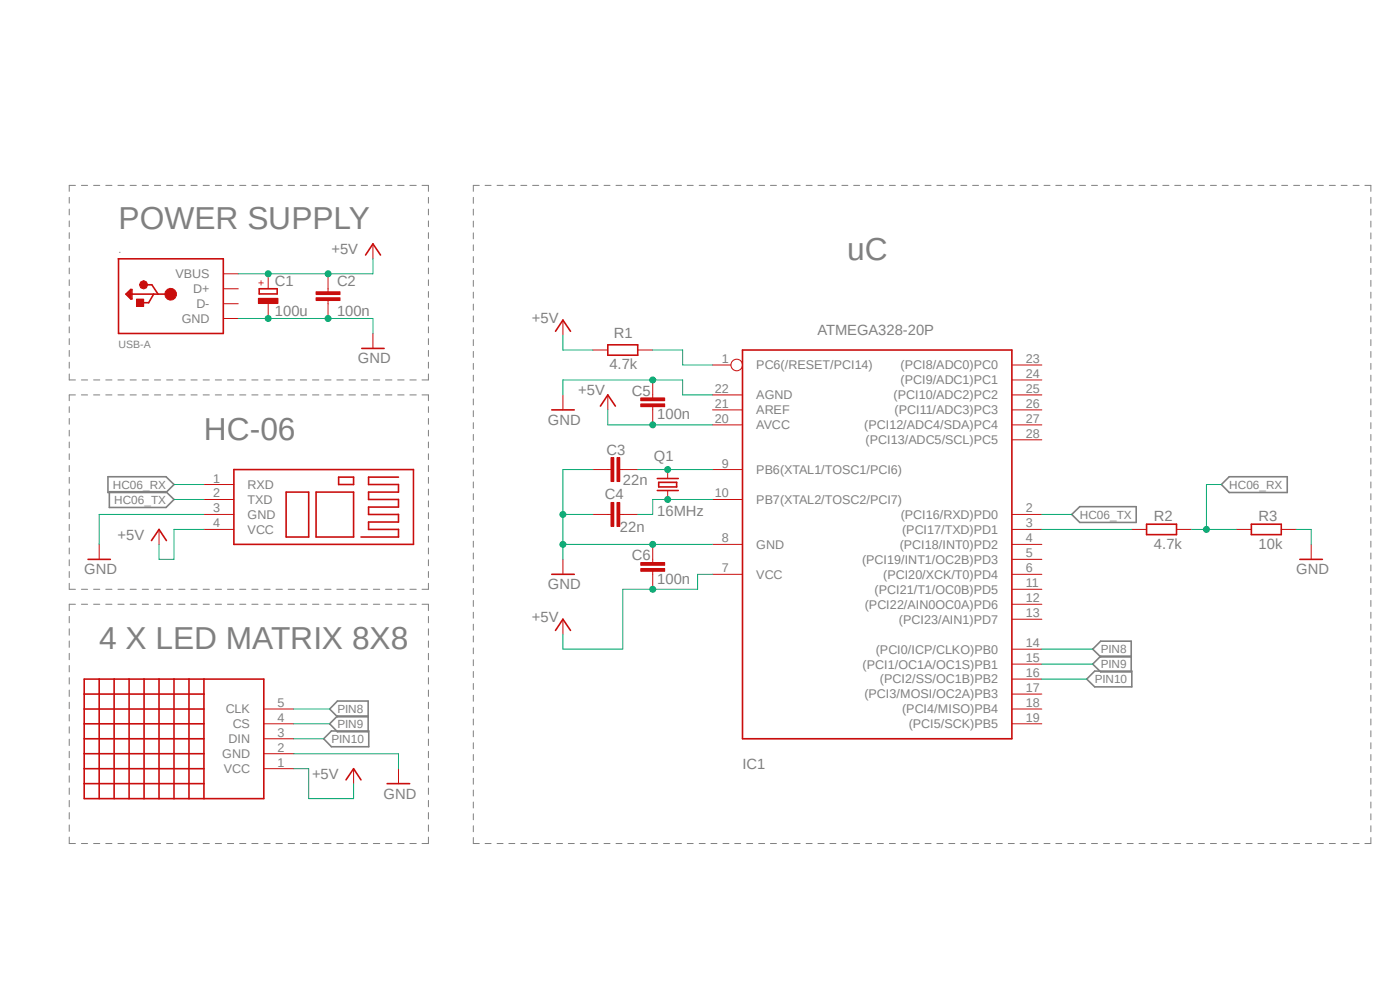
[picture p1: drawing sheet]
<svg xmlns="http://www.w3.org/2000/svg" width="297mm" height="210mm" viewBox="0 0 297 210" stroke-linecap="round" stroke-linejoin="round" font-family="sans-serif">
<path d="M14.5 39.2l276.5 139.9M291 39.2l-276.5 139.9" fill="none" stroke="#fff" stroke-width=".21"/>
<g fill="none" stroke="#808080" stroke-width=".21">
<path d="M16 39.3h-1.3v1.3M17.3 39.3h1.3M19.9 39.3h1.3M22.4 39.3h1.3M25 39.3h1.3M27.6 39.3h1.3M30.2 39.3h1.3M32.8 39.3h1.3M35.3 39.3h1.4M37.9 39.3h1.3M40.5 39.3h1.3M43.1 39.3h1.3"/>
<path d="M45.7 39.3h1.3M48.3 39.3h1.3M50.8 39.3h1.4M53.4 39.3h1.3M56 39.3h1.3M58.5 39.3h1.4M61.1 39.3h1.4M63.7 39.3h1.4M66.3 39.3h1.3M68.9 39.3h1.3M71.5 39.3h1.3M74 39.3h1.4"/>
<path d="M76.6 39.3h1.4M79.2 39.3h1.4M81.8 39.3h1.3M84.4 39.3h1.3M87 39.3h1.3M89.5 39.3h1.4v1.3M101.7 39.3h-1.3v1.3M102.9 39.3h1.3M105.5 39.3h1.2M107.9 39.3h1.3M110.5 39.3h1.3M113 39.3h1.3"/>
<path d="M115.5 39.3h1.3M118.1 39.3h1.2M120.6 39.3h1.2M123.1 39.3h1.3M125.6 39.3h1.3M128.1 39.3h1.3M130.7 39.3h1.3M133.2 39.3h1.3M135.7 39.3h1.3M138.2 39.3h1.3M140.8 39.3h1.2M143.3 39.3h1.3"/>
<path d="M145.8 39.3h1.3M148.3 39.3h1.3M150.8 39.3h1.3M153.4 39.3h1.2M155.9 39.3h1.2M158.4 39.3h1.3M161 39.3h1.2M163.4 39.3h1.3M166 39.3h1.3M168.5 39.3h1.3M171 39.3h1.3M173.5 39.3h1.3"/>
<path d="M176.1 39.3h1.2M178.6 39.3h1.3M181.1 39.3h1.3M183.6 39.3h1.3M186.1 39.3h1.3M188.7 39.3h1.2M191.2 39.3h1.3M193.7 39.3h1.3M196.3 39.3h1.2M198.8 39.3h1.2M201.3 39.3h1.3M203.8 39.3h1.3"/>
<path d="M206.3 39.3h1.3M208.9 39.3h1.2M211.4 39.3h1.2M213.9 39.3h1.3M216.4 39.3h1.3M218.9 39.3h1.3M221.5 39.3h1.3M224 39.3h1.3M226.5 39.3h1.3M229 39.3h1.3M231.6 39.3h1.2M234.1 39.3h1.3"/>
<path d="M236.6 39.3h1.3M239.1 39.3h1.3M241.6 39.3h1.3M244.2 39.3h1.2M246.7 39.3h1.3M249.2 39.3h1.3M251.8 39.3h1.2M254.3 39.3h1.2M256.8 39.3h1.3M259.3 39.3h1.3M261.8 39.3h1.3M264.4 39.3h1.2"/>
<path d="M266.9 39.3h1.2M269.4 39.3h1.3M271.9 39.3h1.3M274.4 39.3h1.3M276.9 39.3h1.4M279.5 39.3h1.3M282 39.3h1.3M284.5 39.3h1.3M287.1 39.3h1.2M289.6 39.3h1.2v1.3M14.7 41.9v1.2M14.7 44.4v1.2"/>
<path d="M14.7 46.9v1.2M14.7 49.4v1.2M14.7 51.9v1.2M14.7 54.4v1.2M14.7 56.9v1.2M14.7 59.4v1.2M90.9 41.9v1.2M90.9 44.4v1.2M90.9 46.9v1.2M90.9 49.4v1.2M90.9 51.9v1.2M90.9 54.4v1.2"/>
<path d="M90.9 56.9v1.2M90.9 59.4v1.2M100.4 41.9v1.2M100.4 44.4v1.2M100.4 46.9v1.3M100.4 49.4v1.3M100.4 51.9v1.3M100.4 54.4v1.3M100.4 56.9v1.3M100.4 59.5v1.2M290.8 41.9v1.2M290.8 44.4v1.2"/>
<path d="M290.8 46.9v1.3M290.8 49.4v1.3M290.8 51.9v1.3M290.8 54.4v1.3M290.8 56.9v1.3M290.8 59.5v1.2M14.7 61.8v1.3M14.7 64.3v1.3M14.7 66.8v1.3M14.7 69.3v1.3M14.7 71.8v1.3M14.7 74.3v1.3"/>
<path d="M14.7 76.8v1.3M14.7 79.3v1.3h1.3M90.9 79.3v1.3h-1.4M90.9 61.8v1.3M90.9 64.3v1.3M90.9 66.8v1.3M90.9 69.3v1.3M90.9 71.8v1.3M90.9 74.3v1.3M90.9 76.8v1.3M100.4 62v1.2M100.4 64.5v1.3"/>
<path d="M100.4 67v1.3M100.4 69.5v1.3M100.4 72.1v1.2M100.4 74.5v1.3M100.4 77.1v1.3M100.4 79.6v1.3M290.8 62v1.2M290.8 64.5v1.3M290.8 67v1.3M290.8 69.5v1.3M290.8 72.1v1.2M290.8 74.5v1.3"/>
<path d="M290.8 77.1v1.3M290.8 79.6v1.3M14.7 86.3v1.2M14.7 88.8v1.2M14.7 91.3v1.2M14.7 93.8v1.2M14.7 96.3v1.2M14.7 98.8v1.2M16 83.8h-1.3v1.2M17.3 80.6h1.3M17.3 83.8h1.3M19.9 80.6h1.3"/>
<path d="M19.9 83.8h1.3M22.4 80.6h1.3M22.4 83.8h1.3M25 80.6h1.3M25 83.8h1.3M27.6 80.6h1.3M27.6 83.8h1.3M30.2 80.6h1.3M30.2 83.8h1.3M32.8 80.6h1.3M32.8 83.8h1.3M35.3 80.6h1.4"/>
<path d="M35.3 83.8h1.4M37.9 80.6h1.3M37.9 83.8h1.3M40.5 80.6h1.3M40.5 83.8h1.3M43.1 80.6h1.3M43.1 83.8h1.3M45.7 80.6h1.3M45.7 83.8h1.3M48.3 80.6h1.3M48.3 83.8h1.3M50.8 80.6h1.4"/>
<path d="M50.8 83.8h1.4M53.4 80.6h1.3M53.4 83.8h1.3M56 80.6h1.3M56 83.8h1.3M58.5 80.6h1.4M58.5 83.8h1.4M61.1 80.6h1.4M61.1 83.8h1.4M63.7 80.6h1.4M63.7 83.8h1.4M66.3 80.6h1.3"/>
<path d="M66.3 83.8h1.3M68.9 80.6h1.3M68.9 83.8h1.3M71.5 80.6h1.3M71.5 83.8h1.3M74 80.6h1.4M74 83.8h1.4M76.6 80.6h1.4M76.6 83.8h1.4M79.2 80.6h1.4M79.2 83.8h1.4M81.8 80.6h1.3"/>
<path d="M81.8 83.8h1.3M84.4 80.6h1.3M84.4 83.8h1.3M87 80.6h1.3M87 83.8h1.3M89.5 83.8h1.4v1.2M90.9 86.3v1.2M90.9 88.8v1.2M90.9 91.3v1.2M90.9 93.8v1.2M90.9 96.3v1.2M90.9 98.8v1.2"/>
<path d="M100.4 82.1v1.3M100.4 84.6v1.3M100.4 87.1v1.3M100.4 89.7v1.2M100.4 92.2v1.2M100.4 94.7v1.2M100.4 97.2v1.3M100.4 99.7v1.3M290.8 82.1v1.3M290.8 84.6v1.3M290.8 87.1v1.3M290.8 89.7v1.2"/>
<path d="M290.8 92.2v1.2M290.8 94.7v1.2M290.8 97.2v1.3M290.8 99.7v1.3M14.7 101.3v1.2M14.7 103.8v1.2M14.7 106.3v1.2M14.7 108.8v1.2M14.7 111.3v1.2M14.7 113.7v1.3M14.7 116.2v1.3M14.7 118.7v1.3"/>
<path d="M90.9 101.3v1.2M90.9 103.8v1.2M90.9 106.3v1.2M90.9 108.8v1.2M90.9 111.3v1.2M90.9 113.7v1.3M90.9 116.2v1.3M90.9 118.7v1.3M100.4 102.2v1.3M100.4 104.7v1.3M100.4 107.3v1.2M100.4 109.8v1.2"/>
<path d="M100.4 112.3v1.2M100.4 114.8v1.3M100.4 117.3v1.3M100.4 119.8v1.3M290.8 102.2v1.3M290.8 104.7v1.3M290.8 107.3v1.2M290.8 109.8v1.2M290.8 112.3v1.2M290.8 114.8v1.3M290.8 117.3v1.3M290.8 119.8v1.3"/>
<path d="M14.7 121.2v1.3M14.7 123.7v1.3h1.3M14.7 130.8v1.3M14.7 133.4v1.3M14.7 136v1.3M14.7 138.6v1.4M16 128.2h-1.3v1.3M17.3 125h1.3M17.3 128.2h1.3M19.9 125h1.3M19.9 128.2h1.3M22.4 125h1.3"/>
<path d="M22.4 128.2h1.3M25 125h1.3M25 128.2h1.3M27.6 125h1.3M27.6 128.2h1.3M30.2 125h1.3M30.2 128.2h1.3M32.8 125h1.3M32.8 128.2h1.3M35.3 125h1.4M35.3 128.2h1.4M37.9 125h1.3"/>
<path d="M37.9 128.2h1.3M40.5 125h1.3M40.5 128.2h1.3M43.1 125h1.3M43.1 128.2h1.3M45.7 125h1.3M45.7 128.2h1.3M48.3 125h1.3M48.3 128.2h1.3M50.8 125h1.4M50.8 128.2h1.4M53.4 125h1.3"/>
<path d="M53.4 128.2h1.3M56 125h1.3M56 128.2h1.3M58.5 125h1.4M58.5 128.2h1.4M61.1 125h1.4M61.1 128.2h1.4M63.7 125h1.4M63.7 128.2h1.4M66.3 125h1.3M66.3 128.2h1.3M68.9 125h1.3"/>
<path d="M68.9 128.2h1.3M71.5 125h1.3M71.5 128.2h1.3M74 125h1.4M74 128.2h1.4M76.6 125h1.4M76.6 128.2h1.4M79.2 125h1.4M79.2 128.2h1.4M81.8 125h1.3M81.8 128.2h1.3M84.4 125h1.3"/>
<path d="M84.4 128.2h1.3M87 125h1.3M87 128.2h1.3M89.5 128.2h1.4v1.3M90.9 121.2v1.3M90.9 123.7v1.3h-1.4M90.9 130.8v1.3M90.9 133.4v1.3M90.9 136v1.3M90.9 138.6v1.4M100.4 122.3v1.3M100.4 124.8v1.3"/>
<path d="M100.4 127.4v1.3M100.4 129.9v1.2M100.4 132.4v1.3M100.4 134.9v1.3M100.4 137.5v1.2M100.4 140v1.2M290.8 122.3v1.3M290.8 124.8v1.3M290.8 127.4v1.3M290.8 129.9v1.2M290.8 132.4v1.3M290.8 134.9v1.3"/>
<path d="M290.8 137.5v1.2M290.8 140v1.2M14.7 141.2v1.3M14.7 143.8v1.3M14.7 146.4v1.3M14.7 149v1.3M14.7 151.6v1.4M14.7 154.2v1.3M14.7 156.8v1.4M14.7 159.4v1.3M90.9 141.2v1.3M90.9 143.8v1.3"/>
<path d="M90.9 146.4v1.3M90.9 149v1.3M90.9 151.6v1.4M90.9 154.2v1.3M90.9 156.8v1.4M90.9 159.4v1.3M100.4 142.5v1.2M100.4 145v1.3M100.4 147.5v1.3M100.4 150v1.3M100.4 152.5v1.3M100.4 155v1.3"/>
<path d="M100.4 157.6v1.2M290.8 142.5v1.2M290.8 145v1.3M290.8 147.5v1.3M290.8 150v1.3M290.8 152.5v1.3M290.8 155v1.3M290.8 157.6v1.2M14.7 162v1.3M14.7 164.6v1.3M14.7 167.2v1.3M14.7 169.8v1.4"/>
<path d="M14.7 172.4v1.3M14.7 175v1.4M14.7 177.6v1.3h1.3M17.3 178.9h1.3M19.9 178.9h1.3M22.4 178.9h1.3M25 178.9h1.3M27.6 178.9h1.3M30.2 178.9h1.3M32.8 178.9h1.3M35.3 178.9h1.4M37.9 178.9h1.3"/>
<path d="M40.5 178.9h1.3M43.1 178.9h1.3M45.7 178.9h1.3M48.3 178.9h1.3M50.8 178.9h1.4M53.4 178.9h1.3M56 178.9h1.3M58.5 178.9h1.4M61.1 178.9h1.4M63.7 178.9h1.4M66.3 178.9h1.3M68.9 178.9h1.3"/>
<path d="M71.5 178.9h1.3M74 178.9h1.4M76.6 178.9h1.4M79.2 178.9h1.4M81.8 178.9h1.3M84.4 178.9h1.3M87 178.9h1.3M90.9 162v1.3M90.9 164.6v1.3M90.9 167.2v1.3M90.9 169.8v1.4M90.9 172.4v1.3"/>
<path d="M90.9 175v1.4M90.9 177.6v1.3h-1.4M100.4 177.7v1.2h1.3M100.4 160.1v1.2M100.4 162.6v1.3M100.4 165.1v1.3M100.4 167.6v1.3M100.4 170.1v1.3M100.4 172.6v1.3M100.4 175.2v1.2M102.9 178.9h1.3M105.5 178.9h1.2"/>
<path d="M107.9 178.9h1.3M110.5 178.9h1.3M113 178.9h1.3M115.5 178.9h1.3M118.1 178.9h1.2M120.6 178.9h1.2M123.1 178.9h1.3M125.6 178.9h1.3M128.1 178.9h1.3M130.7 178.9h1.3M133.2 178.9h1.3M135.7 178.9h1.3"/>
<path d="M138.2 178.9h1.3M140.8 178.9h1.2M143.3 178.9h1.3M145.8 178.9h1.3M148.3 178.9h1.3M150.8 178.9h1.3M153.4 178.9h1.2M155.9 178.9h1.2M158.4 178.9h1.3M161 178.9h1.2M163.4 178.9h1.3M166 178.9h1.3"/>
<path d="M168.5 178.9h1.3M171 178.9h1.3M173.5 178.9h1.3M176.1 178.9h1.2M178.6 178.9h1.3M181.1 178.9h1.3M183.6 178.9h1.3M186.1 178.9h1.3M188.7 178.9h1.2M191.2 178.9h1.3M193.7 178.9h1.3M196.3 178.9h1.2"/>
<path d="M198.8 178.9h1.2M201.3 178.9h1.3M203.8 178.9h1.3M206.3 178.9h1.3M208.9 178.9h1.2M211.4 178.9h1.2M213.9 178.9h1.3M216.4 178.9h1.3M218.9 178.9h1.3M221.5 178.9h1.3M224 178.9h1.3M226.5 178.9h1.3"/>
<path d="M229 178.9h1.3M231.6 178.9h1.2M234.1 178.9h1.3M236.6 178.9h1.3M239.1 178.9h1.3M241.6 178.9h1.3M244.2 178.9h1.2M246.7 178.9h1.3M249.2 178.9h1.3M251.8 178.9h1.2M254.3 178.9h1.2M256.8 178.9h1.3"/>
<path d="M259.3 178.9h1.3M261.8 178.9h1.3M264.4 178.9h1.2M266.9 178.9h1.2M269.4 178.9h1.3M271.9 178.9h1.3M274.4 178.9h1.3M276.9 178.9h1.4M279.5 178.9h1.3M282 178.9h1.3M284.5 178.9h1.3M287.1 178.9h1.2"/>
<path d="M290.8 177.7v1.2h-1.2M290.8 160.1v1.2M290.8 162.6v1.3M290.8 165.1v1.3M290.8 167.6v1.3M290.8 170.1v1.3M290.8 172.6v1.3M290.8 175.2v1.2"/>
</g>
<path d="M22.9 101.1h12.3l1.7 1.7-1.7 1.7h-12.3zM23.2 104.3h12l1.7 1.7-1.7 1.7h-12zM227.4 109.1l1.7-1.6h11.9v3.3h-11.9zM260.8 101.1h12.3v3.4h-12.3l-1.7-1.7zM240 139.2h-6.5l-1.7 1.7 1.7 1.6h6.5v-6.5h-6.5l-1.7 1.7 1.7 1.7h6.5M68.7 156.7l1.6-1.6h7.9v3.3h-7.9zM78.1 151.9h-6.5l-1.7 1.6 1.7 1.7h6.5v-6.5h-6.5l-1.7 1.7 1.7 1.7h6.5M230.5 144.1l1.7-1.7h7.9v3.3h-7.9z" fill="none" stroke="#808080" stroke-width=".34"/>
<g fill="none" stroke="#c90d0c" stroke-width=".34">
<path d="M25.1 54.9h22.3v15.8h-22.3v-15.8M26.7 62.4l1-1h.3v2h-.3zM27 62.4l.5-.5v1l-.3-.2v-.3M27.7 61.4v1.8M28 62.4h8.2M30.9 60.4h1.3l1.3 2M32.6 62.4l-1.1 1.8h-1.5M157.5 74.3h57.2v82.4h-57.2zM49.6 99.6h38.1v15.9h-38.1zM60.7 104.4h4.8v9.5h-4.8zM67.1 104.4h7.9v9.5h-7.9zM71.8 101.2h3.2v1.6h-3.2z"/>
<path d="M84.5 101.2h-6.3v1.6h6.3v1.6h-6.3v1.6h6.3v1.6h-6.3v1.5h6.3v1.6h-6.3v1.6h6.3v1.6h-7.9"/>
</g>
<g fill="none" stroke="#c90d0c" stroke-width=".21">
<path d="M151.2 77.4h3.9M214.7 77.4h6.3M151.2 99.6h6.3M151.2 83.8h6.3M151.2 87h6.3M151.2 90.1h6.3M214.7 83.8h6.3M214.7 87h6.3M214.7 90.1h6.3M214.7 93.3h6.3M214.7 80.6h6.3M43.3 102.8h6.3"/>
<path d="M43.3 106h6.3M43.3 109.1h6.3M43.3 112.3h6.3M151.2 106h6.3M151.2 115.5h6.3M214.7 109.1h6.3M214.7 112.3h6.3M214.7 115.5h6.3M214.7 118.7h6.3M151.2 121.8h6.3M214.7 121.8h6.3M214.7 137.7h6.3"/>
<path d="M214.7 131.4h6.3M214.7 128.2h6.3M214.7 125h6.3M214.7 153.5h6.3M214.7 150.4h6.3M214.7 147.2h6.3M214.7 144.1h6.3M214.7 140.9h6.3"/>
<circle cx="156.3" cy="77.4" r="1.23"/>
</g>
<circle cx="36.2" cy="62.4" r="1.24" fill="#c90d0c"/>
<circle cx="36.2" cy="62.4" r="1.24" fill="none" stroke="#c90d0c" stroke-width=".21"/>
<circle cx="30.5" cy="60.4" r=".88" fill="#c90d0c"/>
<circle cx="30.5" cy="60.4" r=".88" fill="none" stroke="#c90d0c" stroke-width=".21"/>
<path d="M29 63.5h1.5v1.5h-1.5z" fill-rule="evenodd" fill="#c90d0c"/>
<path d="M47.4 58.1h3.1M29 63.5h1.5v1.5h-1.5zM47.4 61.3h3.1M47.4 64.4h3.1M47.4 67.6h3.1" fill="none" stroke="#c90d0c" stroke-width=".21"/>
<path d="M55 61.3h3.8v1.1h-3.8z" fill="none" stroke="#c90d0c" stroke-width=".34"/>
<path d="M54.8 63.3h4.2v1.1h-4.2z" fill-rule="evenodd" fill="#c90d0c"/>
<path d="M56.9 58.1v3.2M54.8 63.3h4.2v1.1h-4.2zM56.9 64.4v3.2M69.6 61.3v.6M69.6 63.8v.6" fill="none" stroke="#c90d0c" stroke-width=".21"/>
<path d="M67.1 63.2h5v.6h-5z" fill-rule="evenodd" fill="#c90d0c"/>
<path d="M67.1 63.2h5v.6h-5z" fill="none" stroke="#c90d0c" stroke-width=".21"/>
<path d="M67.1 61.9h5v.6h-5z" fill-rule="evenodd" fill="#c90d0c"/>
<g fill="none" stroke="#c90d0c" stroke-width=".21">
<path d="M69.6 58.1v3.2M79.1 51.7v3.2M67.1 61.9h5v.6h-5zM69.6 64.4v3.2M79.1 70.7v3.2M119.4 67.9v3.2M125.8 74.3h3.1M135.3 74.3h3.2M128.9 83.8v3.2M128.9 99.6h.7M131.5 99.6h.6M141.6 99.6v1.9"/>
<path d="M33.7 112.3v3.2M119.4 118.7v3.1M141.6 104.1v1.9M240.1 112.3h3.1M249.6 112.3h3.2M262.3 112.3h3.2M271.8 112.3h3.2M278.2 115.5v3.2M119.4 131.4v3.1"/>
</g>
<g fill="none" stroke="#c90d0c" stroke-width=".34">
<path d="M77.6 54.1l1.5-2.4 1.6 2.4M76.8 73.9h4.7M117.9 70.3l1.5-2.4 1.6 2.4M128.9 73.2h6.4v2.2h-6.4zM127.4 86.1l1.5-2.3 1.7 2.3M32.1 114.7l1.6-2.4 1.6 2.4M139.4 101.5h4.5M139.4 104.1h4.5M139.7 102.3h3.9v1h-3.9zM243.2 111.2h6.4v2.2h-6.4zM265.5 111.2h6.3v2.2h-6.3zM275.8 118.7h4.7"/>
<path d="M117.1 121.8h4.7M117.9 133.7l1.5-2.3 1.6 2.3"/>
</g>
<path d="M130.9 97.1h.6v5.1h-.6z" fill-rule="evenodd" fill="#c90d0c"/>
<path d="M130.9 97.1h.6v5.1h-.6z" fill="none" stroke="#c90d0c" stroke-width=".21"/>
<path d="M129.6 97.1h.6v5.1h-.6z" fill-rule="evenodd" fill="#c90d0c"/>
<path d="M125.8 99.6h3.1M129.6 97.1h.6v5.1h-.6zM132.1 99.6h3.2M128.9 109.1h.7M131.5 109.1h.6" fill="none" stroke="#c90d0c" stroke-width=".21"/>
<path d="M130.9 106.6h.6v5.1h-.6z" fill-rule="evenodd" fill="#c90d0c"/>
<path d="M130.9 106.6h.6v5.1h-.6z" fill="none" stroke="#c90d0c" stroke-width=".21"/>
<path d="M129.6 106.6h.6v5.1h-.6z" fill-rule="evenodd" fill="#c90d0c"/>
<g fill="none" stroke="#c90d0c" stroke-width=".21">
<path d="M119.4 83.8v3.2M138.5 83.8v.6M138.5 86.3v.7M21 115.5v3.2M125.8 109.1h3.1M129.6 106.6h.6v5.1h-.6zM132.1 109.1h3.2M56 159.9h6.3M56 156.7h6.3M56 153.5h6.3M56 150.4h6.3M56 163.1h6.3"/>
<path d="M75 163.1v3.1M84.5 163.1v3.1"/>
</g>
<g fill="none" stroke="#c90d0c" stroke-width=".34">
<path d="M117.1 87h4.7M18.7 118.7h4.7M17.9 144.1h38.1v25.3h-38.1zM17.9 147.2h25.4M17.9 150.4h25.4M17.9 153.5h25.4M17.9 156.7h25.4M17.9 159.9h25.4M21 144.1v25.3M24.2 144.1v25.3M27.4 144.1v25.3M30.6 144.1v25.3"/>
<path d="M33.7 144.1v25.3M36.9 144.1v25.3M40.1 144.1v25.3M43.3 144.1v25.3M17.9 163.1h25.4M17.9 166.2h25.4M73.4 165.4l1.6-2.3 1.6 2.3M82.1 166.2h4.8"/>
</g>
<path d="M135.9 84.4h5.1v.6h-5.1z" fill-rule="evenodd" fill="#c90d0c"/>
<path d="M135.9 84.4h5.1v.6h-5.1z" fill="none" stroke="#c90d0c" stroke-width=".21"/>
<path d="M135.9 85.7h5.1v.6h-5.1z" fill-rule="evenodd" fill="#c90d0c"/>
<path d="M135.9 85.7h5.1v.6h-5.1zM138.5 80.6v3.2M138.5 87v3.1M138.5 118.7v.6M138.5 121.2v.6" fill="none" stroke="#c90d0c" stroke-width=".21"/>
<path d="M135.9 119.3h5.1v.6h-5.1z" fill-rule="evenodd" fill="#c90d0c"/>
<path d="M135.9 119.3h5.1v.6h-5.1z" fill="none" stroke="#c90d0c" stroke-width=".21"/>
<path d="M135.9 120.6h5.1v.6h-5.1z" fill-rule="evenodd" fill="#c90d0c"/>
<path d="M138.5 115.5v3.2M135.9 120.6h5.1v.6h-5.1zM138.5 121.8v3.2" fill="none" stroke="#c90d0c" stroke-width=".21"/>
<path d="M50.5 67.6h19.1M79.1 67.6v3.1M275 112.3h3.2v3.2" fill="none" stroke="#0dab76" stroke-width=".21"/>
<circle cx="56.9" cy="67.6" r=".63" fill="#0dab76"/>
<g fill="none" stroke="#0dab76" stroke-width=".21">
<path d="M69.6 67.6h9.5"/>
<circle cx="56.9" cy="67.6" r=".63"/>
</g>
<circle cx="69.6" cy="67.6" r=".63" fill="#0dab76"/>
<g fill="none" stroke="#0dab76" stroke-width=".21">
<path d="M119.4 80.6h25.4v3.2h6.4M43.3 109.1h-22.3v6.4M62.3 159.9h22.2v3.2"/>
<circle cx="69.6" cy="67.6" r=".63"/>
</g>
<circle cx="138.5" cy="80.6" r=".63" fill="#0dab76"/>
<g fill="none" stroke="#0dab76" stroke-width=".21">
<path d="M119.4 80.6v3.2M119.4 115.5h31.8"/>
<circle cx="138.5" cy="80.6" r=".63"/>
</g>
<circle cx="138.5" cy="115.5" r=".63" fill="#0dab76"/>
<g fill="none" stroke="#0dab76" stroke-width=".21">
<path d="M125.8 99.6h-6.4v19.1M119.4 109.1h6.4"/>
<circle cx="138.5" cy="115.5" r=".63"/>
</g>
<circle cx="119.4" cy="115.5" r=".63" fill="#0dab76"/>
<circle cx="119.4" cy="115.5" r=".63" fill="none" stroke="#0dab76" stroke-width=".21"/>
<circle cx="119.4" cy="109.1" r=".63" fill="#0dab76"/>
<g fill="none" stroke="#0dab76" stroke-width=".21">
<path d="M50.5 58.1h19.1M79.1 54.9v3.2"/>
<circle cx="119.4" cy="109.1" r=".63"/>
</g>
<circle cx="56.9" cy="58.1" r=".63" fill="#0dab76"/>
<g fill="none" stroke="#0dab76" stroke-width=".21">
<path d="M69.6 58.1h9.5"/>
<circle cx="56.9" cy="58.1" r=".63"/>
</g>
<circle cx="69.6" cy="58.1" r=".63" fill="#0dab76"/>
<g fill="none" stroke="#0dab76" stroke-width=".21">
<path d="M119.4 71.1v3.2h6.4M128.9 90.1h22.3M43.3 112.3h-6.4v6.4h-3.2v-3.2M62.3 163.1h3.2v6.3h9.5v-3.2"/>
<circle cx="69.6" cy="58.1" r=".63"/>
</g>
<circle cx="138.5" cy="90.1" r=".63" fill="#0dab76"/>
<g fill="none" stroke="#0dab76" stroke-width=".21">
<path d="M128.9 87v3.1M151.2 121.8h-3.2v3.2h-15.9v12.7h-12.7v-3.2"/>
<circle cx="138.5" cy="90.1" r=".63"/>
</g>
<circle cx="138.5" cy="125" r=".63" fill="#0dab76"/>
<g fill="none" stroke="#0dab76" stroke-width=".21">
<path d="M36.9 106h6.4M36.9 102.8h6.4M221 109.1h6.4M252.8 112.3h9.5M255.9 102.8v9.5"/>
<circle cx="138.5" cy="125" r=".63"/>
</g>
<circle cx="256" cy="112.3" r=".63" fill="#0dab76"/>
<g fill="none" stroke="#0dab76" stroke-width=".21">
<path d="M135.3 99.6h15.9M221 112.3h19.1M255.9 102.8h3.2"/>
<circle cx="256" cy="112.3" r=".63"/>
</g>
<circle cx="141.7" cy="99.6" r=".63" fill="#0dab76"/>
<g fill="none" stroke="#0dab76" stroke-width=".21">
<path d="M138.5 106h12.7"/>
<circle cx="141.7" cy="99.6" r=".63"/>
</g>
<circle cx="141.7" cy="106" r=".63" fill="#0dab76"/>
<g fill="none" stroke="#0dab76" stroke-width=".21">
<path d="M138.5 74.3h6.3v3.1h6.4M138.5 106v3.1h-3.2M221 137.7h10.8M62.3 156.7h6.4M62.3 153.5h7.6M62.3 150.4h7.6M221 144.1h9.5M221 140.9h10.8"/>
<circle cx="141.7" cy="106" r=".63"/>
</g>
<g font-size="6.7" fill="#808080">
<text x="25.1" y="48.6">POWER SUPPLY</text>
<text x="179.7" y="55.2">uC</text>
<text x="43.3" y="93.3">HC-06</text>
<text x="21" y="137.7">4 X LED MATRIX 8X8</text>
</g>
<g font-size="3.1" fill="#808080">
<text x="70.3" y="53.9">+5V</text>
<text x="58.3" y="60.6">C1</text>
<text x="71.5" y="60.7">C2</text>
<text x="58.3" y="67">100u</text>
<text x="71.5" y="67.1">100n</text>
<text x="112.9" y="68.5">+5V</text>
<text x="130.2" y="71.8">R1</text>
<text x="173.4" y="71.1">ATMEGA328-20P</text>
<text x="75.9" y="77.1">GND</text>
<text x="122.7" y="83.7">+5V</text>
<text x="129.3" y="78.4">4.7k</text>
<text x="134" y="83.9">C5</text>
<text x="139.4" y="89">100n</text>
<text x="116.2" y="90.1">GND</text>
<text x="128.7" y="96.4">C3</text>
<text x="138.7" y="97.7">Q1</text>
<text x="128.3" y="106">C4</text>
<text x="132.2" y="102.8">22n</text>
<text x="131.5" y="112.9">22n</text>
<text x="139.4" y="109.4">16MHz</text>
<text x="244.8" y="110.4">R2</text>
<text x="267" y="110.4">R3</text>
<text x="24.9" y="114.5">+5V</text>
<text x="134" y="118.8">C6</text>
<text x="244.8" y="116.5">4.7k</text>
<text x="267" y="116.5">10k</text>
<text x="17.9" y="121.8">GND</text>
<text x="116.2" y="125">GND</text>
<text x="139.4" y="123.9">100n</text>
<text x="275" y="121.8">GND</text>
<text x="112.9" y="132">+5V</text>
<text x="66.2" y="165.3">+5V</text>
<text x="157.5" y="163.1">IC1</text>
<text x="81.4" y="169.4">GND</text>
</g>
<g font-size="2.7" fill="#808080">
<text x="37.2" y="59">VBUS</text>
<text x="41" y="62.2">D+</text>
<text x="41.7" y="65.4">D-</text>
<text x="38.6" y="68.5">GND</text>
<text x="153.1" y="77">1</text>
<text x="217.6" y="77">23</text>
<text x="151.6" y="83.3">22</text>
<text x="160.4" y="78.4">PC6(/RESET/PCI14)</text>
<text x="191.1" y="81.5">(PCI9/ADC1)PC1</text>
<text x="191.1" y="78.4">(PCI8/ADC0)PC0</text>
<text x="217.6" y="83.3">25</text>
<text x="217.6" y="80.1">24</text>
<text x="151.6" y="86.5">21</text>
<text x="151.6" y="89.7">20</text>
<text x="160.4" y="84.7">AGND</text>
<text x="160.4" y="87.9">AREF</text>
<text x="189.6" y="84.7">(PCI10/ADC2)PC2</text>
<text x="189.8" y="87.9">(PCI11/ADC3)PC3</text>
<text x="217.6" y="89.7">27</text>
<text x="217.6" y="86.5">26</text>
<text x="160.4" y="91.1">AVCC</text>
<text x="183.3" y="91.1">(PCI12/ADC4/SDA)PC4</text>
<text x="183.6" y="94.2">(PCI13/ADC5/SCL)PC5</text>
<text x="217.6" y="92.8">28</text>
<text x="153.1" y="99.2">9</text>
<text x="160.4" y="100.6">PB6(XTAL1/TOSC1/PCI6)</text>
<text x="45.2" y="102.4">1</text>
<text x="45.2" y="105.5">2</text>
<text x="52.5" y="103.8">RXD</text>
<text x="52.5" y="106.9">TXD</text>
<text x="151.6" y="105.5">10</text>
<text x="160.4" y="106.9">PB7(XTAL2/TOSC2/PCI7)</text>
<text x="45.2" y="108.7">3</text>
<text x="45.2" y="111.9">4</text>
<text x="52.5" y="110.1">GND</text>
<text x="52.5" y="113.3">VCC</text>
<text x="191.1" y="110.1">(PCI16/RXD)PD0</text>
<text x="191.4" y="113.3">(PCI17/TXD)PD1</text>
<text x="217.6" y="111.9">3</text>
<text x="217.6" y="108.7">2</text>
<text x="153.1" y="115.1">8</text>
<text x="160.4" y="116.5">GND</text>
<text x="182.9" y="119.6">(PCI19/INT1/OC2B)PD3</text>
<text x="190.9" y="116.5">(PCI18/INT0)PD2</text>
<text x="217.6" y="118.2">5</text>
<text x="217.6" y="115.1">4</text>
<text x="153.1" y="121.4">7</text>
<text x="160.4" y="122.8">VCC</text>
<text x="185.5" y="126">(PCI21/T1/OC0B)PD5</text>
<text x="187.4" y="122.8">(PCI20/XCK/T0)PD4</text>
<text x="217.6" y="124.6">11</text>
<text x="217.6" y="121.4">6</text>
<text x="183.5" y="129.1">(PCI22/AIN0OC0A)PD6</text>
<text x="217.6" y="130.9">13</text>
<text x="217.6" y="127.7">12</text>
<text x="190.7" y="132.3">(PCI23/AIN1)PD7</text>
<text x="217.6" y="137.2">14</text>
<text x="183" y="141.8">(PCI1/OC1A/OC1S)PB1</text>
<text x="185.8" y="138.6">(PCI0/ICP/CLKO)PB0</text>
<text x="217.6" y="143.6">16</text>
<text x="217.6" y="140.4">15</text>
<text x="58.9" y="149.9">5</text>
<text x="183.4" y="148.2">(PCI3/MOSI/OC2A)PB3</text>
<text x="186.7" y="145">(PCI2/SS/OC1B)PB2</text>
<text x="217.6" y="149.9">18</text>
<text x="217.6" y="146.8">17</text>
<text x="47.9" y="151.3">CLK</text>
<text x="49.4" y="154.5">CS</text>
<text x="58.9" y="153.1">4</text>
<text x="191.4" y="151.3">(PCI4/MISO)PB4</text>
<text x="192.8" y="154.5">(PCI5/SCK)PB5</text>
<text x="217.6" y="153.1">19</text>
<text x="47.2" y="160.9">GND</text>
<text x="48.5" y="157.7">DIN</text>
<text x="58.9" y="159.5">2</text>
<text x="58.9" y="156.3">3</text>
<text x="47.5" y="164">VCC</text>
<text x="58.9" y="162.6">1</text>
</g>
<g font-size="2.5" fill="#808080">
<text x="23.9" y="103.7">HC06_RX</text>
<text x="24.2" y="106.9">HC06_TX</text>
<text x="260.8" y="103.7">HC06_RX</text>
<text x="229.1" y="110">HC06_TX</text>
<text x="233.5" y="141.8">PIN9</text>
<text x="233.5" y="138.6">PIN8</text>
<text x="232.2" y="145">PIN10</text>
<text x="71.6" y="154.4">PIN9</text>
<text x="71.6" y="151.3">PIN8</text>
<text x="70.3" y="157.6">PIN10</text>
</g>
<g font-size="2.2" fill="#808080">
<text x="25.1" y="53.6">.</text>
<text x="25.1" y="73.9">USB-A</text>
</g>
<text font-size="2.2" fill="#c90d0c" x="56.2" y="60.7" transform="rotate(-90 56.2 60.7)">+</text>
</svg>
